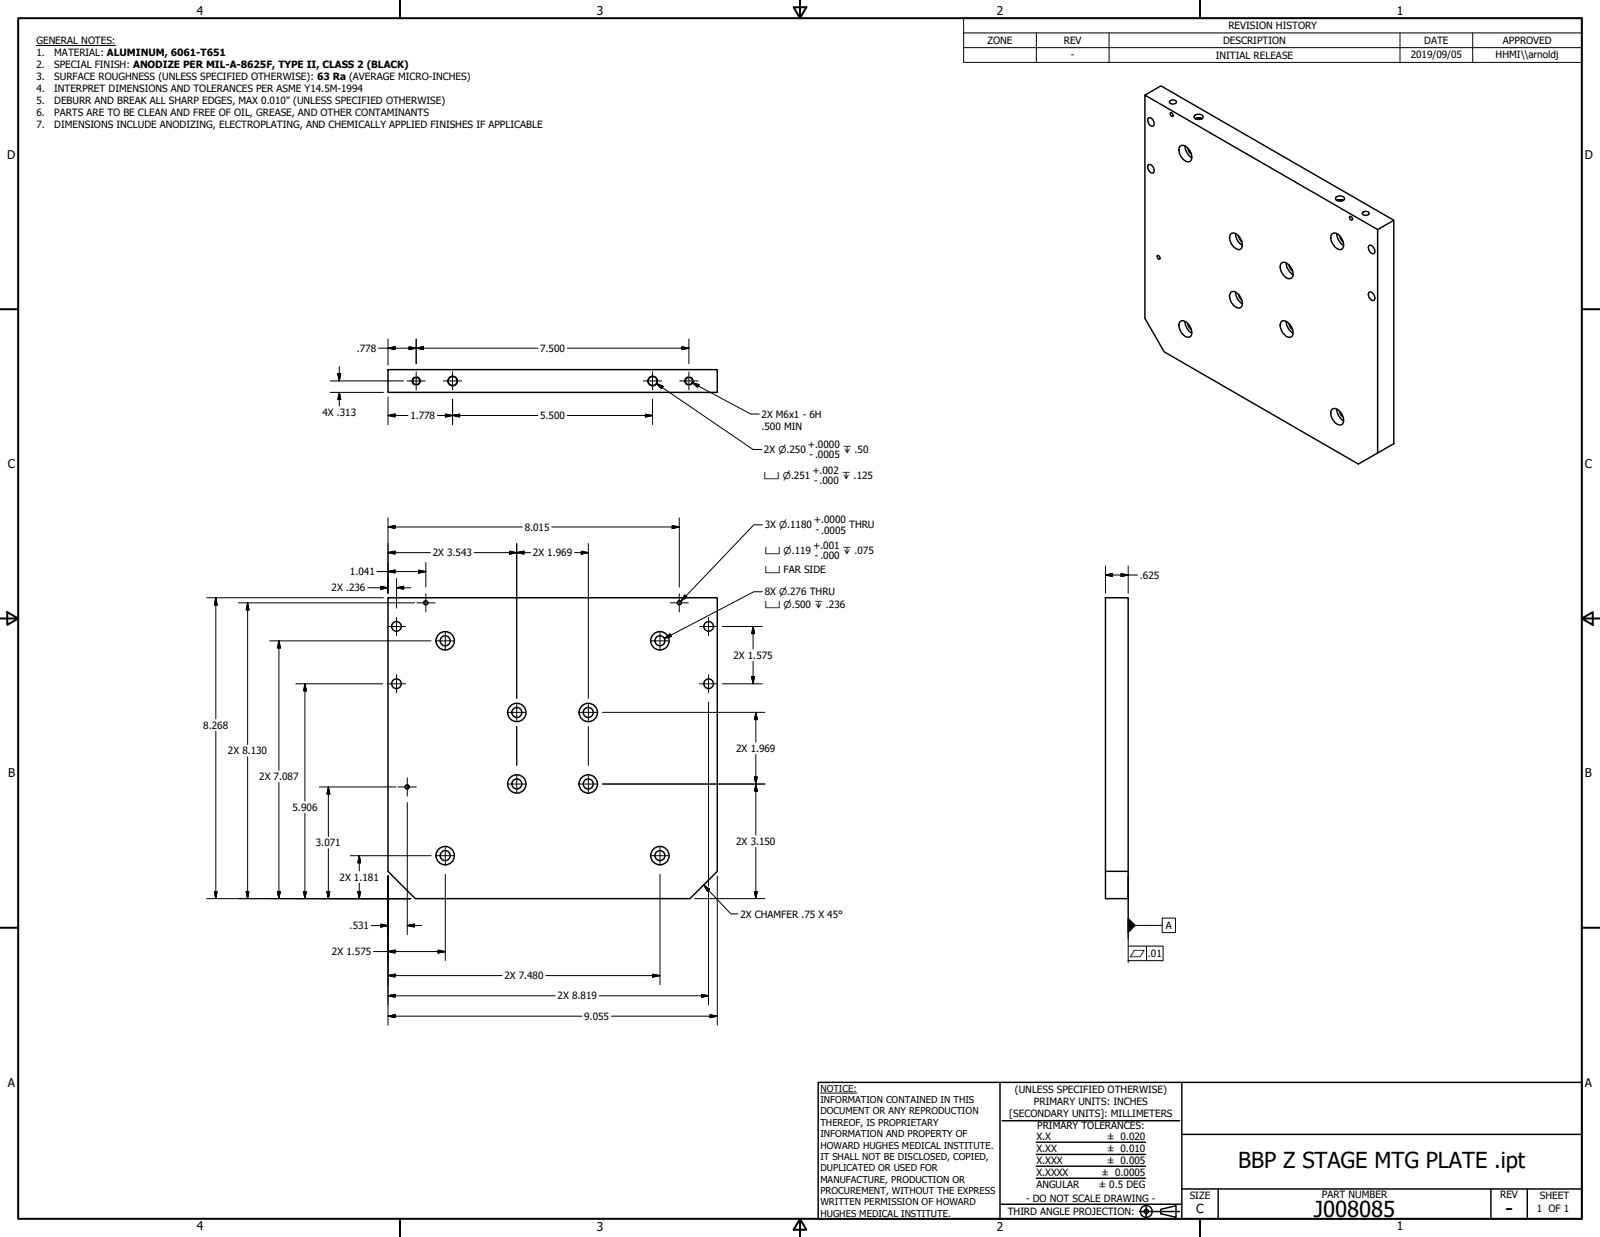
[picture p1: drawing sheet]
<svg xmlns="http://www.w3.org/2000/svg" width="559mm" height="432mm" viewBox="0 0 559 432" stroke-linecap="round" stroke-linejoin="round" font-family="sans-serif">
<!-- layer: Visible (ANSI) -->
<g fill="none" stroke="#000" stroke-width=".51">
<path d="M399.9 33.2l5.5-3.2 81.4 46.9M408.5 35.3l1.1-.4a.93 .93 0 0 1 1.2 1l-1.2 .4a1.1 1.1 0 0 1-1.2-.7zM408.8 39.4l.7 .3 .2 .6-.2 .4-.7-.5zM401.1 41.2a1.82 1.82 0 0 1 1.7 .9 1.82 1.82 0 0 1 0 1.9 1.9 1.9 0 0 1-1.7-2.8zM401.1 57.5a1.85 1.85 0 0 1 1.7 .9 1.85 1.85 0 0 1 0 2 1.97 1.97 0 0 1-1.7-2.9zM412 51.2a1.79 1.79 0 0 1 2.8 .4 3.6 3.6 0 0 1 .9 4.7 2.76 2.76 0 0 1-3.4-1.9l-.5-1.4zM413.9 50.9l.4 2.1 .9 1.2 1 .9M414.8 51.8l.6 1.3 .7 .7M417.2 40.4a1.8 1.8 0 0 1 3 .5 1.83 1.83 0 0 1-3.2-.2zM417.4 41.5l.9-.4 1.4 .4-.9-.4-1.3 .4M466.5 68.9a1.85 1.85 0 0 1 3.1 .5 1.83 1.83 0 0 1-3.2-.2zM466.9 70l.8-.3 1.4 .3-.9-.3z"/>
<path d="M471.4 75.6a.67 .67 0 0 1 .9 .4 .67 .67 0 0 1-.4 .8l-.6-.8zM476.1 74l1.4-.1 .7 .6a1.45 1.45 0 0 1-2.5 0zM404.2 89.2a.68 .68 0 0 1 .8 .5 .68 .68 0 0 1-.3 .8l-.5-.5zM430 81.5a3.1 3.1 0 0 1 3.6 2.6l.2 .7a1.5 1.5 0 0 1-.3 2 1.5 1.5 0 0 1-2.1-.2 4.3 4.3 0 0 1-1.7-4.7zM431.5 81.5l.2 1.4a4.5 4.5 0 0 0 2.2 2.8M432.6 82.4l.2 .8 .9 1.2M447.4 92.1a1.79 1.79 0 0 1 2.8 .4 3.5 3.5 0 0 1 .8 4.6 3.1 3.1 0 0 1-3.6-2.6l-.3-1.3zM449.2 91.8l.5 2 .8 1.3 1.1 .8M450.2 92.6l.5 1.3 .7 .7M465 81.9a1.79 1.79 0 0 1 2.8 .3 3.6 3.6 0 0 1 .9 4.7 2.76 2.76 0 0 1-3.4-1.9l-.5-1.4zM466.9 81.5l.2 1.4 .6 1.4 1.6 1.4M467.9 82.4l.5 1.3 .7 .7"/>
<path d="M478.1 85.7a1.82 1.82 0 0 1 1.7 .9 1.82 1.82 0 0 1 0 1.9 2.01 2.01 0 0 1-1.7-2.8zM481.1 80.1l5.7-3.2v78l-12.4 7.1-67.8-39.2-6.7-11.7v-77.9l81.2 46.9v78M412 112.5a1.75 1.75 0 0 1 2.8 .4 3.5 3.5 0 0 1 .9 4.6 3.1 3.1 0 0 1-3.7-2.6l-.3-1.4zM413.9 112.2l.2 1.3 .6 1.4 1.5 1.4M414.8 113l.6 1.4 .7 .6M430 101.9a2.71 2.71 0 0 1 3.3 2l.5 1.4a1.51 1.51 0 0 1-.4 1.9 1.51 1.51 0 0 1-2-.1 4.3 4.3 0 0 1-1.7-4.8zM431.5 102l.5 2 .9 1.2 1 .8M432.6 102.7l.2 1 .9 1.1M447.4 112.5a1.75 1.75 0 0 1 2.8 .4 3.5 3.5 0 0 1 .8 4.6 3.1 3.1 0 0 1-3.6-2.6l-.3-1.4zM449.2 112.2l.2 1.3 .7 1.4 1.5 1.4M450.2 113l.5 1.4 .7 .6M478.1 102a1.82 1.82 0 0 1 1.7 .9 1.82 1.82 0 0 1 0 1.9 2.01 2.01 0 0 1-1.7-2.8z"/>
<path d="M135.5 129h115v8h-115zM465.3 142.7a2.76 2.76 0 0 1 3.4 2l.5 1.4a1.53 1.53 0 0 1-.4 2 1.53 1.53 0 0 1-2.1-.2 4.3 4.3 0 0 1-1.7-4.8zM466.9 142.8l.5 2 .8 1.2 1.1 .9M467.9 143.6l.5 1.4 .7 .6M135.5 208.7h115v95.5l-9.5 9.5h-96l-9.5-9.5zM386.1 304.2h7.9v9.5h-7.9zM386.1 304.2v-95.5h7.9v95.5"/>
<circle cx="145.4" cy="133" r="1.24"/>
<circle cx="158.1" cy="133" r="1.62"/>
<circle cx="227.9" cy="133" r="1.62"/>
<circle cx="240.6" cy="133" r="1.24"/>
<circle cx="138.5" cy="218.7" r="1.68"/>
<circle cx="148.7" cy="210.4" r=".73"/>
<circle cx="237.3" cy="210.4" r=".73"/>
<circle cx="247.5" cy="218.7" r="1.68"/>
<circle cx="138.5" cy="238.7" r="1.68"/>
<circle cx="155.5" cy="223.7" r="1.75"/>
<circle cx="155.5" cy="223.7" r="3.2"/>
<circle cx="230.5" cy="223.7" r="1.75"/>
<circle cx="230.5" cy="223.7" r="3.2"/>
<circle cx="247.5" cy="238.7" r="1.68"/>
<circle cx="180.5" cy="248.7" r="1.75"/>
<circle cx="180.5" cy="248.7" r="3.2"/>
<circle cx="205.5" cy="248.7" r="1.75"/>
<circle cx="205.5" cy="248.7" r="3.2"/>
<circle cx="142.2" cy="274.7" r=".73"/>
<circle cx="180.5" cy="273.7" r="1.75"/>
<circle cx="180.5" cy="273.7" r="3.2"/>
<circle cx="205.5" cy="273.7" r="1.75"/>
<circle cx="205.5" cy="273.7" r="3.2"/>
<circle cx="155.5" cy="298.7" r="1.75"/>
<circle cx="155.5" cy="298.7" r="3.2"/>
<circle cx="230.5" cy="298.7" r="1.75"/>
<circle cx="230.5" cy="298.7" r="3.2"/>
</g>
<!-- layer: Hidden Narrow (ANSI) -->
<path d="M144.9 131.6a1.44 1.44 0 0 0-1.1 1.4 1.44 1.44 0 0 0 1.1 1.4M145.8 131.6a1.44 1.44 0 0 1 1.1 1.4 1.44 1.44 0 0 1-1.1 1.4M240.2 131.6a1.44 1.44 0 0 0-1.1 1.4 1.44 1.44 0 0 0 1.1 1.4M241 131.6a1.44 1.44 0 0 1 1.1 1.4 1.44 1.44 0 0 1-1.1 1.4" fill="none" stroke="#000" stroke-width=".35"/>
<!-- layer: Border (ANSI) -->
<g fill="none" stroke="#000" stroke-width=".7">
<path d="M6.3 6.3h546.1v419.1h-546.1zM139.7 0v6.3M277.2 2.5h4.4l-2.2 3.8zM279.4 0v6.3M419.1 0v6.3M0 107.9h6.3M552.4 107.9h6.4M0 215.9h6.3M2.5 213.7l3.8 2.2-3.8 2.2zM552.4 215.9l3.9-2.2v4.4zM552.4 215.9h6.4M0 323.8h6.3"/>
<path d="M552.4 323.8h6.4M139.7 425.4v6.4M279.4 425.4l2.2 3.9h-4.4zM279.4 425.4v6.4M419.1 425.4v6.4"/>
</g>
<!-- layer: Title (ANSI) -->
<g fill="none" stroke="#000" stroke-width=".51">
<path d="M285.8 377.8h266.6v47.6h-266.6zM349.2 377.8v47.6M412.7 377.8v47.6M350 391.2h62M361.9 398.7h38.1M412.7 396h139.7M361.9 411.3h38.1M361.9 407.1h38.1M361.9 403h38.1M412.7 415h139.7M425.4 415v10.4M520.7 415v10.4"/>
<path d="M533.4 415v10.4M349.2 420.4h63.5M398 422.9h14M400.3 420.6v4.6M405.4 422.1l5.3-1.2v4l-5.3-1.2z"/>
<circle cx="400.3" cy="422.9" r="2.06"/>
<circle cx="400.3" cy="422.9" r=".73"/>
</g>
<path d="M286.5 381.6h12.8" fill="none" stroke="#000" stroke-width=".35"/>
<!-- layer: Symbol (ANSI) -->
<g fill="none" stroke="#000" stroke-width=".35">
<path d="M12.7 15.9h27.7M336.5 11.5v-5.2h215.9v5.2M336.5 16.6h215.9M361.9 11.5v10.3M387.3 11.5v10.3M488.9 11.5v10.3M514.3 11.5v10.3M552.4 11.5h-215.9v5.1M552.4 11.5v10.3h-215.9v-5.2M229.2 133.9l2.4 1-.6 .8zM229.2 133.9l33.8 23h3M241.7 133.5l2.5 .8-.6 .9z"/>
<path d="M241.7 133.5l20.5 11h3M266.3 183.2h-3l-25.5 26.7M239.1 207.7l.8 .7-2.1 1.5zM266.3 206.6h-3l-31.3 16.3M232 222.9l2-1.6 .5 .9zM245.7 308.9l2.1 1.5-.7 .7zM245.7 308.9l9.6 10.1h2.4M394 305.8v24.5M394 330.3h12.2v5h-12.2zM394 335.3v.7M396.5 323h9.4M400.4 330.3v5"/>
<path d="M405.9 320.5h4.6v5.1h-4.6z"/>
</g>
<path d="M229.2 133.9l2.4 1zM229.2 133.9l2.4 1-.6 .8zM241.7 133.5l2.5 .8zM241.7 133.5l2.5 .8-.6 .9zM239.1 207.7l-1.3 2.2zM239.1 207.7l.8 .7-2.1 1.5zM232 222.9l2-1.6zM232 222.9l2-1.6 .5 .9zM245.7 308.9l2.1 1.5zM245.7 308.9l2.1 1.5-.7 .7zM394 320.5v5.1zM394 320.5l2.5 2.5-2.5 2.6z" fill="#000" stroke="#000" stroke-width=".35"/>
<!-- layer: Dimension (ANSI) -->
<g fill="none" stroke="#000" stroke-width=".35">
<path d="M135.5 118.4v9M145.4 118.4v8.6M240.6 118.4v8.6M115.3 137h18.6M115.3 133h25.7M118 130.5h1l-.5 2.5zM118.5 137l.5 2.4h-1zM118.5 128v5M118.5 137v4.7M132.2 121.5h55.6M135.5 121.5l2.5-.5v1zM135.5 138.6v9.6"/>
<path d="M142.9 121l2.5 .5-2.5 .5zM145.4 121.5l2.4-.5v1zM158.1 139.3v8.9M198.1 121.5h42.5M227.9 139.3v8.9M238.1 121l2.5 .5-2.5 .5zM135.5 145l2.5-.5v1zM135.5 145h7M152.8 145h35M155.6 144.5l2.5 .5-2.5 .5zM158.1 145l2.4-.4v.9zM198.1 145h29.8"/>
<path d="M225.4 144.6l2.5 .4-2.5 .5zM131.7 199.5h17M135.5 192.9l2.5-.5v1zM135.5 199.5l2.5-.5v1zM135.5 184l2.5-.5v1zM135.5 180.8v26.3M135.5 192.9h14.8M135.5 184h46.9M146.2 199l2.5 .5-2.5 .5zM148.7 196.3v8.6M165.6 192.9h19.8M178 192.4l2.5 .5-2.5 .5z"/>
<path d="M180.5 192.9l2.5-.5v1zM180.5 189.7v54.1M192.7 184h44.5M200.7 192.9h4.8M203 192.4l2.5 .5-2.5 .5zM205.5 189.7v54.1M234.8 183.5l2.4 .5-2.4 .5zM237.2 180.8v24.1M386.1 197.5v9.6M394 197.5v9.6M72.2 208.7h61.7M75.4 208.7l.4 2.5h-.9z"/>
<path d="M75.4 208.7v42.3M83.3 210.4h61.5M86.5 210.4l.4 2.5h-.9zM86.5 210.4v49.5M128.5 205.2h7M133 204.7l2.5 .5-2.5 .5zM138.5 205.2l2.5-.5v1zM138.5 205.2h5M138.5 202v10.3M252.3 218.7h13.9M263 218.7l.5 2.5h-1zM263 218.7v7.9"/>
<path d="M386.1 200.7l2.5-.5v1zM386.1 200.7h11.2M391.5 200.2l2.5 .5-2.5 .5zM94.2 223.7h56.4M97.4 223.7l.5 2.5h-1zM97.4 223.7v45.2M103.3 238.7h30.4M106.5 238.7l.5 2.5h-1zM106.5 238.7v41M252.3 238.7h13.9M262.5 236.2h1l-.5 2.5zM263 230.8v7.9"/>
<path d="M75.4 255.2v58.5M180.5 253.6v13.5M205.5 253.6v13.5M210.4 248.7h56.7M247.5 245.1v64.2M264 248.7l.5 2.5h-1zM264 248.7v10.4M86.5 264.2v49.5M97.4 273.1v40.6M111.5 274.7h26.8M114.7 274.7l.5 2.5h-1zM114.7 274.7v17.3"/>
<path d="M210.4 273.7h56.7M263.5 271.2h1l-.5 2.5zM264 273.7l.5 2.5h-1zM264 263.3v28.2M106.5 283.9v29.8M114.7 296.3v17.4M122.3 298.7h28.3M125.5 298.7l.4 2.5h-.9zM125.5 298.7v5.3M142.2 280.2v46.1M264 295.8v17.9M72.2 313.7h71.2"/>
<path d="M74.9 311.2h.9l-.4 2.5zM86 311.2h.9l-.4 2.5zM96.9 311.2h1l-.5 2.5zM106 311.2h1l-.5 2.5zM114.2 311.2h1l-.5 2.5zM125 311.2h.9l-.4 2.5zM125.5 308.3v5.4M135.5 305.8v52.1M155.5 305.2v30.1M230.5 305.2v38.5M242.6 313.7h24.5M247.5 310.6v40.2"/>
<path d="M250.5 305.8v52.1M263.5 311.2h1l-.5 2.5zM129.7 323.1h5.8M130.4 332.2h25.1M133 322.6l2.5 .5-2.5 .5zM135.5 332.2l2.5-.5v1zM142.2 323.1l2.5-.5v1zM142.2 323.1h5.1M153 331.7l2.5 .5-2.5 .5zM135.5 354.7l2.5-.5v1zM135.5 340.6l2.5-.6v1.1zM135.5 347.6l2.5-.5v1z"/>
<path d="M135.5 354.7h67.8M135.5 340.6h39.8M135.5 347.6h58.4M190.6 340.6h39.9M209.2 347.6h38.3M213.6 354.7h36.9M228 340l2.5 .6-2.5 .5zM245 347.1l2.5 .5-2.5 .5zM248 354.2l2.5 .5-2.5 .5z"/>
</g>
<g fill="#000" stroke="#000" stroke-width=".35">
<path d="M118 130.5l.5 2.5zM118 130.5h1l-.5 2.5zM118.5 137l.5 2.4zM118.5 137l.5 2.4h-1zM135.5 121.5l2.5-.5zM135.5 121.5l2.5-.5v1zM142.9 122l2.5-.5zM142.9 121l2.5 .5-2.5 .5zM145.4 121.5l2.4-.5zM145.4 121.5l2.4-.5v1zM238.1 122l2.5-.5zM238.1 121l2.5 .5-2.5 .5z"/>
<path d="M135.5 145l2.5-.5zM135.5 145l2.5-.5v1zM155.6 145.5l2.5-.5zM155.6 144.5l2.5 .5-2.5 .5zM158.1 145l2.4-.4zM158.1 145l2.4-.4v.9zM225.4 145.5l2.5-.5zM225.4 144.6l2.5 .4-2.5 .5zM135.5 192.9l2.5-.5zM135.5 192.9l2.5-.5v1zM135.5 199.5l2.5-.5zM135.5 199.5l2.5-.5v1z"/>
<path d="M135.5 184l2.5-.5zM135.5 184l2.5-.5v1zM178 193.4l2.5-.5zM178 192.4l2.5 .5-2.5 .5zM180.5 192.9l2.5-.5zM180.5 192.9l2.5-.5v1zM203 193.4l2.5-.5zM203 192.4l2.5 .5-2.5 .5zM234.8 184.5l2.4-.5zM234.8 183.5l2.4 .5-2.4 .5zM75.4 208.7l.4 2.5zM75.4 208.7l.4 2.5h-.9z"/>
<path d="M86.5 210.4l.4 2.5zM86.5 210.4l.4 2.5h-.9zM133 205.7l2.5-.5zM133 204.7l2.5 .5-2.5 .5zM138.5 205.2l2.5-.5zM138.5 205.2l2.5-.5v1zM146.2 200l2.5-.5zM146.2 199l2.5 .5-2.5 .5zM386.1 200.7l2.5-.5zM386.1 200.7l2.5-.5v1zM391.5 201.2l2.5-.5zM391.5 200.2l2.5 .5-2.5 .5z"/>
<path d="M97.4 223.7l.5 2.5zM97.4 223.7l.5 2.5h-1zM262.5 236.2l.5 2.5zM262.5 236.2h1l-.5 2.5zM263 218.7l.5 2.5zM263 218.7l.5 2.5h-1zM106.5 238.7l.5 2.5zM106.5 238.7l.5 2.5h-1zM264 248.7l.5 2.5zM264 248.7l.5 2.5h-1zM114.7 274.7l.5 2.5zM114.7 274.7l.5 2.5h-1z"/>
<path d="M263.5 271.2l.5 2.5zM263.5 271.2h1l-.5 2.5zM264 273.7l.5 2.5zM264 273.7l.5 2.5h-1zM74.9 311.2l.5 2.5zM74.9 311.2h.9l-.4 2.5zM86 311.2l.5 2.5zM86 311.2h.9l-.4 2.5zM96.9 311.2l.5 2.5zM96.9 311.2h1l-.5 2.5zM106 311.2l.5 2.5zM106 311.2h1l-.5 2.5z"/>
<path d="M114.2 311.2l.5 2.5zM114.2 311.2h1l-.5 2.5zM125 311.2l.5 2.5zM125 311.2h.9l-.4 2.5zM125.5 298.7l.4 2.5zM125.5 298.7l.4 2.5h-.9zM263.5 311.2l.5 2.5zM263.5 311.2h1l-.5 2.5zM133 323.6l2.5-.5zM133 322.6l2.5 .5-2.5 .5zM135.5 332.2l2.5-.5zM135.5 332.2l2.5-.5v1z"/>
<path d="M142.2 323.1l2.5-.5zM142.2 323.1l2.5-.5v1zM153 332.7l2.5-.5zM153 331.7l2.5 .5-2.5 .5zM135.5 354.7l2.5-.5zM135.5 354.7l2.5-.5v1zM135.5 340.6l2.5-.6zM135.5 340.6l2.5-.6v1.1zM135.5 347.6l2.5-.5zM135.5 347.6l2.5-.5v1zM228 341.1l2.5-.5zM228 340l2.5 .6-2.5 .5z"/>
<path d="M245 348.1l2.5-.5zM245 347.1l2.5 .5-2.5 .5zM248 355.2l2.5-.5zM248 354.2l2.5 .5-2.5 .5z"/>
</g>
<!-- layer: Center Mark (ANSI) -->
<g fill="none" stroke="#000" stroke-width=".35">
<path d="M142.2 133h6.3M145.4 129.8v6.3M154.9 133h6.3M158.1 129.8v6.3M224.7 133h6.4M227.9 129.8v6.3M237.4 133h6.4M240.6 129.8v6.3M135.3 218.7h6.4M138.5 215.5v6.4M145.5 210.4h6.4M148.7 207.3v6.3"/>
<path d="M234.1 210.4h6.3M237.2 207.3v6.3M244.3 218.7h6.3M247.5 215.5v6.4M135.3 238.7h6.4M138.5 235.5v6.4M152.3 223.7h6.4M155.5 220.5v6.4M227.3 223.7h6.4M230.5 220.5v6.4M244.3 238.7h6.3M247.5 235.5v6.4"/>
<path d="M177.3 248.7h6.3M180.5 245.5v6.3M202.3 248.7h6.4M205.5 245.5v6.3M139.1 274.7h6.3M142.2 271.5v6.4M177.3 273.7h6.3M180.5 270.5v6.4M202.3 273.7h6.4M205.5 270.5v6.4M152.3 298.7h6.4M155.5 295.5v6.4"/>
<path d="M227.3 298.7h6.4M230.5 295.5v6.4"/>
</g>
<g font-size="7.7">
<text x="432.4" y="407.6">BBP Z STAGE MTG PLATE .ipt</text>
<text x="458.9" y="424.8">J008085</text>
<text x="525.7" y="424.4">-</text>
</g>
<text font-size="4.4" x="417.8" y="423.5">C</text>
<g font-size="4.2">
<text x="68.7" y="5.3">4</text>
<text x="208.4" y="5.3">3</text>
<text x="348.1" y="5.3">2</text>
<text x="487.8" y="5.3">1</text>
<text x="2.5" y="55.5">D</text>
<text x="553.5" y="55.5">D</text>
<text x="2.8" y="163.4">C</text>
<text x="553.5" y="163.4">C</text>
<text x="2.9" y="271.4">B</text>
<text x="553.5" y="271.4">B</text>
<text x="2.8" y="379.3">A</text>
<text x="553.5" y="379.3">A</text>
<text x="68.7" y="429.5">4</text>
<text x="208.4" y="429.6">3</text>
<text x="348.1" y="429.6">2</text>
<text x="487.8" y="429.5">1</text>
</g>
<g font-size="3.5">
<text x="429" y="10.2">REVISION HISTORY</text>
<text x="12.7" y="15.3">GENERAL NOTES:</text>
<text x="344.9" y="15.3">ZONE</text>
<text x="371.5" y="15.3">REV</text>
<text x="427.2" y="15.3">DESCRIPTION</text>
<text x="497.4" y="15.3">DATE</text>
<text x="524.9" y="15.3">APPROVED</text>
<text x="12.7" y="19.5">1.</text>
<text x="12.7" y="23.7">2.</text>
<text x="18.9" y="19.5">MATERIAL: ALUMINUM, 6061-T651</text>
<text x="18.9" y="23.7">SPECIAL FINISH: ANODIZE PER MIL-A-8625F, TYPE II, CLASS 2 (BLACK)</text>
<text x="374" y="20.3">-</text>
<text x="424.6" y="20.4">INITIAL RELEASE</text>
<text x="492.7" y="20.3">2019/09/05</text>
<text x="522.4" y="20.1">HHMI\\arnoldj</text>
<text x="12.7" y="27.8">3.</text>
<text x="18.9" y="27.8">SURFACE ROUGHNESS (UNLESS SPECIFIED OTHERWISE): 63 Ra (AVERAGE MICRO-INCHES)</text>
<text x="12.7" y="32">4.</text>
<text x="18.9" y="32">INTERPRET DIMENSIONS AND TOLERANCES PER ASME Y14.5M-1994</text>
<text x="12.7" y="36.2">5.</text>
<text x="12.7" y="40.4">6.</text>
<text x="18.9" y="36.2">DEBURR AND BREAK ALL SHARP EDGES, MAX 0.010&quot; (UNLESS SPECIFIED OTHERWISE)</text>
<text x="18.9" y="40.4">PARTS ARE TO BE CLEAN AND FREE OF OIL, GREASE, AND OTHER CONTAMINANTS</text>
<text x="12.7" y="44.6">7.</text>
<text x="18.9" y="44.6">DIMENSIONS INCLUDE ANODIZING, ELECTROPLATING, AND CHEMICALLY APPLIED FINISHES IF APPLICABLE</text>
<text x="124.6" y="122.8">.778</text>
<text x="188.7" y="122.8">7.500</text>
<text x="112.6" y="145.1">4X .313</text>
<text x="143.3" y="146.3">1.778</text>
<text x="188.7" y="146.3">5.500</text>
<text x="266" y="145.8">2X M6x1 - 6H</text>
<text x="266" y="150.2">.500 MIN</text>
<text x="266.8" y="158.2">2X ⌀.250</text>
<text x="282.1" y="156.3">+.0000</text>
<text x="282.8" y="159.8">- .0005</text>
<text x="283.7" y="165.3">+.002</text>
<text x="284.4" y="168.8">- .000</text>
<text x="183.3" y="185.2">8.015</text>
<text x="267.1" y="184.5">3X ⌀.1180</text>
<text x="284.3" y="182.6">+.0000</text>
<text x="296.5" y="184.5">THRU</text>
<text x="284" y="191.5">+.001</text>
<text x="284.9" y="186.1">- .0005</text>
<text x="151.1" y="194.2">2X 3.543</text>
<text x="186.1" y="194.2">2X 1.969</text>
<text x="284.6" y="195.1">- .000</text>
<text x="122.2" y="200.8">1.041</text>
<text x="398.1" y="202">.625</text>
<text x="115.8" y="206.4">2X .236</text>
<text x="267.1" y="207.8">8X ⌀.276 THRU</text>
<text x="256.2" y="230">2X 1.575</text>
<text x="71" y="254.4">8.268</text>
<text x="79.6" y="263.3">2X 8.130</text>
<text x="257.1" y="262.4">2X 1.969</text>
<text x="90.6" y="272.3">2X 7.087</text>
<text x="102.2" y="283">5.906</text>
<text x="110.3" y="295.5">3.071</text>
<text x="257.1" y="295">2X 3.150</text>
<text x="118.6" y="307.5">2X 1.181</text>
<text x="258.6" y="320.3">2X CHAMFER .75 X 45°</text>
<text x="122.1" y="324.4">.531</text>
<text x="407.2" y="324.3">A</text>
<text x="116" y="333.4">2X 1.575</text>
<text x="400.9" y="334.1">.01</text>
<text x="176.1" y="341.8">2X 7.480</text>
<text x="194.8" y="348.9">2X 8.819</text>
<text x="204" y="356">9.055</text>
<text x="354.5" y="381.6">(UNLESS SPECIFIED OTHERWISE)</text>
<text x="352.5" y="390">[SECONDARY UNITS]: MILLIMETERS</text>
<text x="361.1" y="385.8">PRIMARY UNITS: INCHES</text>
<text x="362.3" y="394.1">PRIMARY TOLERANCES:</text>
<text x="361.9" y="397.9">X.X</text>
<text x="386.7" y="398">± 0.020</text>
<text x="361.9" y="402.1">X.XX</text>
<text x="361.9" y="406.3">X.XXX</text>
<text x="386.7" y="402.1">± 0.010</text>
<text x="386.7" y="406.3">± 0.005</text>
<text x="361.9" y="410.5">X.XXXX</text>
<text x="384.7" y="410.5">± 0.0005</text>
<text x="358.4" y="419.7">- DO NOT SCALE DRAWING -</text>
<text x="361.9" y="414.6">ANGULAR</text>
<text x="383.8" y="414.7">± 0.5 DEG</text>
<text x="415.5" y="418.4">SIZE</text>
<text x="461.6" y="418.3">PART NUMBER</text>
<text x="523.9" y="418.3">REV</text>
<text x="537.8" y="418.4">SHEET</text>
<text x="352" y="424.2">THIRD ANGLE PROJECTION:</text>
<text x="536.7" y="423.2">1 OF 1</text>
</g>
<g font-size="3.3">
<text x="294.4" y="158.2">↧ .50</text>
<text x="266.8" y="167.2">⌴ ⌀.251</text>
<text x="294.1" y="167.2">↧ .125</text>
<text x="267.1" y="193.5">⌴ ⌀.119</text>
<text x="294.3" y="193.5">↧ .075</text>
<text x="267.1" y="200">⌴ FAR SIDE</text>
<text x="267.1" y="212.3">⌴ ⌀.500 ↧ .236</text>
<text x="394.5" y="334.1">⏥</text>
<text x="286.5" y="381.1">NOTICE:</text>
<text x="286.5" y="385">INFORMATION CONTAINED IN THIS</text>
<text x="286.5" y="389">DOCUMENT OR ANY REPRODUCTION</text>
<text x="286.5" y="392.9">THEREOF, IS PROPRIETARY</text>
<text x="286.5" y="396.9">INFORMATION AND PROPERTY OF</text>
<text x="286.5" y="400.9">HOWARD HUGHES MEDICAL INSTITUTE.</text>
<text x="286.5" y="404.9">IT SHALL NOT BE DISCLOSED, COPIED,</text>
<text x="286.5" y="408.9">DUPLICATED OR USED FOR</text>
<text x="286.5" y="412.8">MANUFACTURE, PRODUCTION OR</text>
<text x="286.5" y="416.8">PROCUREMENT, WITHOUT THE EXPRESS</text>
<text x="286.5" y="420.8">WRITTEN PERMISSION OF HOWARD</text>
<text x="286.5" y="424.8">HUGHES MEDICAL INSTITUTE.</text>
</g>
</svg>
